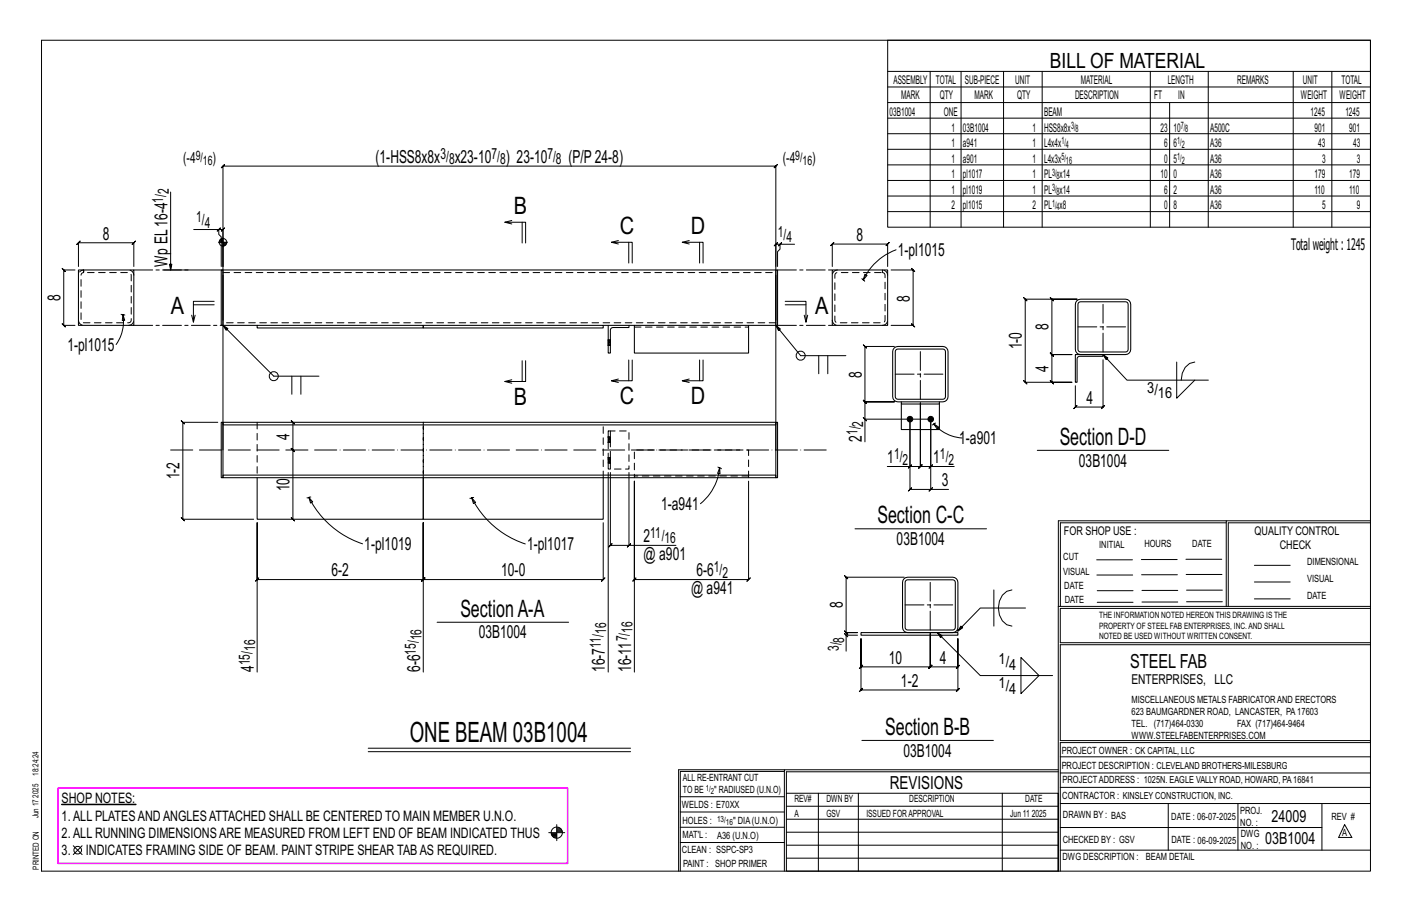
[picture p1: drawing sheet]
<svg xmlns="http://www.w3.org/2000/svg" width="432mm" height="279mm" viewBox="0 0 432 279" stroke-linecap="round" stroke-linejoin="round" font-family="sans-serif">
<g fill="#000" stroke="#000" stroke-width=".31">
<path d="M18.9 245.8h22.7v.2h-22.7z"/>
<circle cx="278.3" cy="128.1" r=".86"/>
<circle cx="284.6" cy="128.1" r=".86"/>
</g>
<g fill="none" stroke="#000" stroke-width=".31">
<path d="M12.7 12.3h406.4v254h-406.4zM271.5 12.3h147.6v57.2h-147.6zM271.5 21.8h147.6M271.5 26.6h147.6M271.5 31.4h147.6M271.5 36.1h147.6M284.5 21.8v47.7M293.9 21.8v47.7M306.9 21.8v47.7M318.7 21.8v47.7M351.8 21.8v47.7M357.7 31.4v38.1"/>
<path d="M369.5 21.8v47.7M395.5 21.8v47.7M407.3 21.8v47.7M52.2 58.7v23.8l-.4-1.7h.8l-.4 1.7M271.5 40.9h147.6M271.5 45.6h147.6M271.5 50.4h147.6M271.5 55.2h147.6M271.5 59.9h147.6M59.2 70.2h7.7v1.5l.8 .7v9.1M66.8 74.1h2.8M66.9 70.2l-.5 .5 1-1z"/>
<path d="M66.9 70.2h1.3l-.5 .5 1-1-.5 .5v11.3v-8.8M67.1 73.6v.5M67.3 73.3v.8M67.6 73.1v1M67.8 73v1.1M68 72.9v1.2M68.4 74.1v1.1M68.6 74.1v1M68.8 74.1v.9M69 74.1v.8M69.2 74.1v.4M156.5 68.5l-2.1-.6h6.3v6.4"/>
<path d="M156.5 67.4l-2.1 .5M159.7 67.9v6.4M189.1 74.6l-2.1-.5h6.3v6.3M189.1 73.5l-2.1 .6M192.3 74.1v6.3M210.8 74.6l-2.1-.5h6.3v6.3M210.8 73.5l-2.1 .6M213.9 74.1v6.3M238.5 74.7h-1.2l.5-.5-1 1 .5-.5v6.8M239 74.2l-1 1zM243 74.7h-4.5v1.5l-.7 .7v4.6M271.5 64.7h147.6"/>
<path d="M274 76.4a17.8 17.8 0 0 0-10 9.2M22.9 82.5h-3.4l-.5-.5 1 1-.5-.5v17l-.5-.5 1 1-.5-.5h3.4M24 81.5v-7.3l-.5 .5 1-1-.5 .5h16.9l-.5 .5 1-1-.5 .5v7.3M37 96.1l.6 .1M37.6 96.2l.5 1.7-.7 .1zM37.6 96.2a12.2 12.2 0 0 1-2.1 9.1M37.6 96.2l.6 .1M50.1 82.5h18.1M58.6 96.3l.5 2.2M59.1 93.2h6.4M65.5 92.1h-6.4v6.4l.6-2.2M68.2 99.5l1 1.5 .5-.6-1.5-.9 15.5 15.5h13.8"/>
<path d="M237.3 99.5l.8 1.6 .6-.5-1.4-1.1 7.5 9.2h13.9M240.1 92.1h6.4v6.4l.5-2.2M240.1 93.2h6.4M245.9 96.3l.6 2.2M254.5 81.5v-6.9l-.5 .5 1-1-.5 .5h16.9l-.5 .5 1-1-.5 .5v6.9M263.6 85.1l.4 .5M264 85.6l.4 .4M264.5 83.8l.7 .4-1.2 1.4zM272.5 82.5h6.7l-.5-.5 1 1-.5-.5v17l-.5-.5 1 1-.5-.5h-6.7M313 91l.5 .5h15.9h-7.7l-.5-.5 1 1-.5-.5v16.9l-.5-.5 1 1-.5-.5h6.1h-6.1l-.5-.5 1 1-.5-.5v8.5l-.5-.5 1 1-.5-.5h6.1h-14.3l.5 .5-1-1 .5 .5v-25.4l.5 .5zM89.2 115v5.5M92 115v5.5"/>
<path d="M156.5 116.1l-2.1 .5M159.7 110.3v6.3M160.7 110.3v6.3h-6.3l2.1 .5M189.1 115.9l-2.1 .5M192.3 110v6.4M193.3 110v6.4h-6.3l2.1 .5M210.8 115.9l-2.1 .5M213.9 110v6.4M215 110v6.4h-6.3l2.1 .5M250.4 108.7v5.6M253.1 108.7v5.6M273.5 105.9h-9l-.5-.5 1 1-.5-.5v16.9l-.5-.5 1 1-.5-.5h9h-9l-.5-.5 1 1-.5-.5v5.3"/>
<path d="M337.3 110v14.4l.5-.5-1 1 .5-.5h-8.4l.5-.5-1 1 .5-.5v-6.5M337.3 108.4l.9 1.5 .6-.5-1.5-1 7.3 7.8h24.9M359.8 110.7v11l5.6-5.5M365.4 110.7a5 5 0 0 0-4.2 5.5M66.6 129.1h-10.7l-.5-.5 1 1-.5-.5v29.6l-.5-.5 1 1-.5-.5h21.7M68.2 137.6v-86.8l-.5 .5 1-1-.5 .5h169.1l-.5 .5 1-1-.5 .5v86.8M89.6 129.1l-.5-.5 1 1-.5-.5v8.5l-.5-.5 1 1-1-1 1 1-.5-.5v21.1M264 127.6l1 1zM264.5 135.1v-7h20.1v14.5h7.2M284.6 128.1v21.5h5.5M285.6 129.6l1.5 1-.5 .5zM285.6 129.6a12.6 12.6 0 0 0 8.6 4.3"/>
<path d="M285.6 129.6l-.5 .3M286.1 129.4l-.5 .2M317.2 137.7h40.2M89.1 158.2l1 1zM94.5 152.1l1.1 1.3-.6 .4zM94.5 152.1a28.3 28.3 0 0 0 16.4 14.1M94.5 152.1l-.6 .1M95 152l-.5 .1M129.4 159.8v45.7M144.3 152.2l1.1 1.4-.6 .3zM144.3 152.2a28.2 28.2 0 0 0 16.3 14.1M144.3 152.2l-.6 .1"/>
<path d="M144.9 152.1l-.6 .1M184.5 159.8v17.4l.5-.5-1 1 .5-.5h-55.1l.5-.5-1 1 1-1-1 1 .5-.5h-50.8l.5-.5-1 1 .5-.5v-17.4v45.7M186 144.4v61.1M186.7 144.4v22.3l-.5 .5 1-1-.5 .5h5.6M192.3 144.4v22.3h14.4M219.6 142.8l.5 .2M220.1 143l.1 1.8-.8-.1zM220.1 143a16.2 16.2 0 0 1-5.9 11M220.1 143l.5 .3M228.9 147.1v30.1l.5-.5-1 1 .5-.5h-34.9l.5-.5-1 1 .5-.5v-30.1v58.4M271.3 142.6h7v-14.5v21.5l-.5 .5 1-1-.5 .5h6.3M277.8 143.1l1-1z"/>
<path d="M278.3 142.6h3.2l-.5 .5 1-1-.5 .5v-19.5v19.5l-.5 .5 1-1-.5 .5h3.1M284.1 143.1l1-1zM284.1 150.1l1-1zM375 159.8h-50.7v25.6M375 159.2h-51.3l-.1 107.1M419.1 159.2h-44.1v26.2M419.1 159.8h-43.5v25.6M191.8 167.2l1-1zM261.5 161.7h40.2M276.5 176.4h-17.7l-.5-.5 1 1-.5-.5v17l-.5-.5 1 1-.5-.5h3.4h-3.4l-.5-.5 1 1-.5-.5v.8M335.4 171.1h10.9M335.4 175.8h11"/>
<path d="M349 171h11M349.1 175.7h11M362.7 171h10.9M362.7 175.6h11M383.6 172.8h11M383.6 177.9h11M133.7 190.2h40.2M258.3 193.7l1 1zM262.2 194.2h-3.4v4.9M263.3 195.2v8.7l-.5 .5 1-1-.5 .5h21.2l-.5 .5 1-1-.5 .5v-10.3v10.3l-.5 .5 1-1-.5 .5h8.4l-.5 .5 1-1-.5 .5v-8.7v15.7l.5-.5-1 1 .5-.5h-29.6l.5-.5-1 1 .5-.5zM286.6 193.4l1 1.5 .5-.5-1.5-1 13.2 13.1h22.1M303.9 180.3v11.1"/>
<path d="M309.5 180.3a5 5 0 0 0-4.2 5.6 5 5 0 0 0 4.2 5.5M313.6 185.9h-13.8l-6.9 7 1-1.5 .5 .5-1.5 1M323.7 185.4h95.4M335.5 184.1h11M335.5 180.6h11M349.2 184h11M349.2 180.5h11M362.9 180.4h10.9M362.9 184h10.9M383.6 183.1h11M419.1 186h-94.9v10.5h94.9M419.1 197.1h-94.9v29.3h94.9v.6h-94.9v39.3"/>
<path d="M312.2 201l5.5 5.5-5.5 5.5zM112.6 228.7h80.2M112.6 229.8h80.2M239.9 235.8h-31.9v30.5M239.9 235.3h-32.4v31M263.6 226.3h40.2M323.6 235.3h-83.7v31M323.6 235.9h-83.1v6.6M324.2 236.3h94.9M324.2 231.4h94.9M22.4 258.5l2.7 2.7M25.1 258.5l-2.7 2.7"/>
<path d="M167.8 254.5h4.9M168.6 254.8h1.7M168.6 255.1h1.7M168.7 255.4h1.6M169 255.7h1.3M169.3 256h1M170.3 252.1v4.9M170.3 253.4h1.2M170.3 253.7h1.4M170.3 254.2h1.7M170.3 253.1h.9M170.3 254h1.6"/>
<path d="M208 252.9h31.9M208 257.5h31.9M208 243.6h31.9M208 248.2h31.9M240.5 242.5h83.1v23.8h-83.1zM240.5 258.4h83.1M240.5 254.4h83.1M240.5 250.4h83.1M240.5 246.5h83.1M250.3 242.5v23.8M262.5 242.5v23.8M306.5 242.5v23.8"/>
<path d="M324.2 253h80.1M324.2 245.6h94.9M324.2 259.9h94.9M324.2 240.7h94.9M357.3 245.6v14.3M378.6 245.6v14.3M404.3 245.6v14.3M411.2 252.1l2.2 3.9h-4zM240.5 262.3h83.1"/>
<circle cx="68.2" cy="74.1" r="1.16"/>
<circle cx="83.7" cy="115" r="1.38"/>
<circle cx="244.8" cy="108.7" r="1.38"/>
<circle cx="23.8" cy="259.9" r="1.17"/>
<circle cx="170.3" cy="254.5" r="1.71"/>
</g>
<path d="M17.8 240.9h155.8v23h-155.8z" fill="none" stroke="#f0f" stroke-width=".5"/>
<g fill="none" stroke="#000" stroke-width=".32">
<path d="M24 82.5h16.9v17h-16.9zM67.7 82.5h.5v17h-.5zM68.2 84.1v13.8M68.2 82.5h169.1M68.2 99.5h10.4M78.6 99.5h50.8v.8h-50.8zM129.4 99.5h55.1v.8h-55.1zM184.5 99.5h9.5M186 99.5v8.4h.7v-7a.79 .79 0 0 1 .7-.8h4.9v-.6M194 99.5h34.9v8.4h-34.9zM228.9 99.5h8.4M237.3 82.5h.5v17h-.5z"/>
<path d="M237.3 84.1v13.8M254.5 82.5h16.9v17h-16.9zM329.3 91.9l1.1-.4h13.8a1.59 1.59 0 0 1 1.6 1.5v13.8a1.59 1.59 0 0 1-1.6 1.6h-13.8a1.59 1.59 0 0 1-1.5-1.6v-13.8zM329.9 92.5l.5-.3h13.8a.79 .79 0 0 1 .8 .8v13.8a.79 .79 0 0 1-.8 .8h-13.8a.79 .79 0 0 1-.8-.8v-13.8zM186 103.9h.1M186 105.6h.1M186.7 103.9h.1M186.7 105.6h.1M273.5 106.4l1.1-.5h13.7a1.59 1.59 0 0 1 1.6 1.6v13.8a1.59 1.59 0 0 1-1.6 1.5h-13.7a1.59 1.59 0 0 1-1.6-1.5v-13.8zM274 106.9l.6-.2h13.7a.79 .79 0 0 1 .8 .8v13.8a.79 .79 0 0 1-.8 .7h-13.7a.79 .79 0 0 1-.8-.7v-13.8zM328.9 108.4h8.4v.5h-7.1a.79 .79 0 0 0-.8 .8v7.2h-.5zM67.7 129.1h.5v16.9h-.5z"/>
<path d="M68.2 129.1h169.1v.8h-169.1zM186 133.5h.1M186 135.2h.1M186 139.9h.1M186.7 133.5h.1M186.7 135.2h.1M186.7 139.9h.1M237.3 129.1h.5v16.9h-.5zM275.6 122.8v.7h11.7v-.7M275.6 123.5v7.8h11.7v-7.8M68.2 145.2h169.1v.8h-169.1zM78.6 146v12.7h50.8v-12.7v12.7h55.1v-12.7"/>
<path d="M186 141.6h.1M186.7 141.6h.1M276.5 176.9l1.1-.5h13.7a1.59 1.59 0 0 1 1.6 1.6v13.8a1.59 1.59 0 0 1-1.6 1.6h-13.7a1.59 1.59 0 0 1-1.6-1.6v-13.8zM277 177.5l.6-.3h13.7a.79 .79 0 0 1 .8 .8v13.8a.79 .79 0 0 1-.8 .8h-13.7a.79 .79 0 0 1-.8-.8v-13.8zM263.3 193.4h29.6v.8h-29.6z"/>
</g>
<g fill="none" stroke="#000" stroke-width=".31" stroke-dasharray="2 1.4">
<path d="M24 97.9a1.59 1.59 0 0 0 1.6 1.6M25.6 82.5v.8a.79 .79 0 0 0-.8 .8v13.8a.79 .79 0 0 0 .8 .8h13.7a.79 .79 0 0 0 .8-.8v-13.8a.79 .79 0 0 0-.8-.8h-13.7v-.8a1.59 1.59 0 0 0-1.6 1.6M39.3 99.5a1.59 1.59 0 0 0 1.6-1.6M40.9 84.1a1.59 1.59 0 0 0-1.6-1.6M68.2 83.3h169.1M194 100h34.9M237.3 98.7h-169.1M254.5 97.9a1.59 1.59 0 0 0 1.6 1.6M255.5 83.6l.6-.3h13.8a.79 .79 0 0 1 .8 .8v13.8a.79 .79 0 0 1-.8 .8h-13.8a.79 .79 0 0 1-.8-.8v-13.8zM256.1 82.5a1.59 1.59 0 0 0-1.6 1.6M269.9 83.3v-.8M269.9 99.5a1.59 1.59 0 0 0 1.5-1.6"/>
<path d="M271.4 84.1a1.59 1.59 0 0 0-1.5-1.6v.8M186 104.4h.7v.4h-.7zM186 104.4v-.3h.7v.3M186 104.1v-.1h.7v.1M186 104v-.1M186 105.6v-.1M186 105.4v.1l.7 .1M186 105.1v.3h.7v.1M186 104.8v.3h.7v.3M186 105.6h.7M186.7 103.9h-.7M186.7 103.9v.1"/>
<path d="M186.7 104.8v.3M78.6 129.1v16.9M129.4 129.1v16.9zM186 134.1h.7v.3h-.7zM186 134.1v-.3h.7v.3M186 133.8v-.2h.7v.2M186 133.6v-.1M186 135.2h.1M186 135v.2h.7M186 134.7v.3h.7v.2M186 134.4v.3h.7v.3M186 139.9h.1"/>
<path d="M186 131.7h6.3v11.7h-6.3zM186 135.2h.7M186.7 133.5h-.7M186.7 139.9h-.7M186.7 133.5v.1M186.7 134.4v.3M186.7 139.9h.1M184.5 146v-16.9M186 140.4h.7v.3h-.7zM186 140.4v-.3h.7v.3M186 140.1v-.2h.7v.2M186 141.6v-.1"/>
<path d="M186 141.3v.2l.7 .1M186 141.1v.2h.7v.2M186 140.7v.4h.7v.2M186 141.6h.7M186.7 143.4v-11.7M186.7 140.7v.4M228.9 146v-8.4h-34.9v8.4M228.9 145.5h-34.9"/>
</g>
<path d="M52.2 137.6h201.1" fill="none" stroke="#000" stroke-width=".31" stroke-dasharray="6.8 1 0 1"/>
<path d="M40.9 82.5h17.6M40.9 99.5h26.8M237.8 99.5h16.7M237.8 82.5h16.7M329.6 99.9h15.4M273.8 114.4h15.3M337.3 107.6v-15.4M281.5 122v-15.3M276.8 184.9h15.3M284.5 192.6v-15.4" fill="none" stroke="#000" stroke-width=".31" stroke-dasharray="5.8 1 1 1"/>
<text font-size="8.6" x="125.3" y="226.8">ONE BEAM 03B1004</text>
<g font-size="7.3">
<text x="157.2" y="65.5">B</text>
<text x="189.6" y="71.6">C</text>
<text x="211.3" y="71.6">D</text>
<text x="52.3" y="96">A</text>
<text x="249.2" y="96">A</text>
<text x="157.2" y="123.8">B</text>
<text x="189.6" y="123.6">C</text>
<text x="211.3" y="123.6">D</text>
<text x="324.1" y="135.9">Section D-D</text>
<text x="268.3" y="159.9">Section C-C</text>
<text x="140.8" y="188.5">SectionA-A</text>
<text x="270.7" y="224.6">Section B-B</text>
</g>
<text font-size="6.4" x="321.1" y="20.7">BILL OF MATERIAL</text>
<text font-size="5.9" x="345.6" y="204.1">STEEL FAB</text>
<g font-size="5.5">
<text x="114.8" y="49.8">(1-HSS8x8x</text>
<text x="139.1" y="49.8">x23-10</text>
<text x="154.7" y="49.8">) 23-10</text>
<text x="173.8" y="49.8">(P/P24-8)</text>
<text x="31.4" y="73.2">8</text>
<text x="262" y="73.6">8</text>
<text x="51.2" y="81.5" transform="rotate(-90 51.2 81.5)">Wp EL16-4</text>
<text x="274.6" y="78.3">1-pl1015</text>
<text x="18.5" y="92" transform="rotate(-90 18.5 92)">8</text>
<text x="278.2" y="92.4" transform="rotate(-90 278.2 92.4)">8</text>
<text x="320.7" y="100.9" transform="rotate(-90 320.7 100.9)">8</text>
<text x="20.6" y="107.2">1-pl1015</text>
<text x="312.5" y="106.8" transform="rotate(-90 312.5 106.8)">1-0</text>
<text x="320.7" y="113.6" transform="rotate(-90 320.7 113.6)">4</text>
<text x="263.5" y="115.4" transform="rotate(-90 263.5 115.4)">8</text>
<text x="332.3" y="123.4">4</text>
<text x="88.6" y="134.4" transform="rotate(-90 88.6 134.4)">4</text>
<text x="263.5" y="135.1" transform="rotate(-90 263.5 135.1)">2</text>
<text x="293.3" y="135.8">1-a901</text>
<text x="271.3" y="141.6">1</text>
<text x="285.4" y="141.6">1</text>
<text x="329.9" y="142.6">03B1004</text>
<text x="54.9" y="146.6" transform="rotate(-90 54.9 146.6)">1-2</text>
<text x="288" y="148.6">3</text>
<text x="88.6" y="150.2" transform="rotate(-90 88.6 150.2)">10</text>
<text x="202.2" y="155.9">1-a941</text>
<text x="196.8" y="165.7">2</text>
<text x="274.2" y="166.6">03B1004</text>
<text x="111.4" y="168.2">1-pl1019</text>
<text x="161.2" y="168.2">1-pl1017</text>
<text x="196.8" y="171.3">@ a901</text>
<text x="101.4" y="176.2">6-2</text>
<text x="153.3" y="176.2">10-0</text>
<text x="213" y="176.2">6-6</text>
<text x="211.3" y="181.7">@ a941</text>
<text x="257.8" y="185.9" transform="rotate(-90 257.8 185.9)">8</text>
<text x="146.4" y="195.2">03B1004</text>
<text x="271.8" y="202.9">10</text>
<text x="287.4" y="202.9">4</text>
<text x="77.6" y="205.5" transform="rotate(-90 77.6 205.5)">4</text>
<text x="128.4" y="205.5" transform="rotate(-90 128.4 205.5)">6-6</text>
<text x="185" y="205.5" transform="rotate(-90 185 205.5)">16-7</text>
<text x="193" y="205.5" transform="rotate(-90 193 205.5)">16-11</text>
<text x="275.5" y="209.9">1-2</text>
<text x="276.3" y="231.3">03B1004</text>
<text x="272.2" y="241.1">REVISIONS</text>
</g>
<g font-size="5.1">
<text x="388.9" y="251.3">24009</text>
<text x="386.9" y="258.1">03B1004</text>
</g>
<text font-size="4.9" x="394.8" y="76.4">Totalweight : 1245</text>
<g font-size="4.7">
<text x="56" y="49.9">(-4</text>
<text x="65" y="49.9">)</text>
<text x="134.7" y="48.5">3/</text>
<text x="137.3" y="50.2">8</text>
<text x="150.3" y="48.5">7/</text>
<text x="153" y="50.2">8</text>
<text x="167.4" y="48.5">7/</text>
<text x="170" y="50.2">8</text>
<text x="239.4" y="49.9">(-4</text>
<text x="248.4" y="49.9">)</text>
<text x="51.6" y="59.4" transform="rotate(-90 51.6 59.4)">2</text>
<text x="49.9" y="62" transform="rotate(-90 49.9 62)">1/</text>
<text x="60" y="67.9">1/</text>
<text x="62.6" y="69.6">4</text>
<text x="237.9" y="72.4">1/</text>
<text x="240.5" y="74.1">4</text>
<text x="350.8" y="120.1">3/</text>
<text x="354.1" y="121.7">16</text>
<text x="263.9" y="130.4" transform="rotate(-90 263.9 130.4)">2</text>
<text x="262.3" y="133" transform="rotate(-90 262.3 133)">1/</text>
<text x="273.4" y="140.4">1/</text>
<text x="276" y="142">2</text>
<text x="287.5" y="140.4">1/</text>
<text x="290.1" y="142">2</text>
<text x="198.9" y="164.5">11/</text>
<text x="203.2" y="166.1">16</text>
<text x="218.3" y="174.9">1/</text>
<text x="220.9" y="176.6">2</text>
<text x="128.9" y="195.8" transform="rotate(-90 128.9 195.8)">16</text>
<text x="185.4" y="193.7" transform="rotate(-90 185.4 193.7)">16</text>
<text x="191.8" y="196" transform="rotate(-90 191.8 196)">7/</text>
<text x="193.4" y="193.4" transform="rotate(-90 193.4 193.4)">16</text>
<text x="258.2" y="196.4" transform="rotate(-90 258.2 196.4)">8</text>
<text x="76.4" y="203.4" transform="rotate(-90 76.4 203.4)">15/</text>
<text x="78.1" y="199" transform="rotate(-90 78.1 199)">16</text>
<text x="127.2" y="200.1" transform="rotate(-90 127.2 200.1)">15/</text>
<text x="183.8" y="198.1" transform="rotate(-90 183.8 198.1)">11/</text>
<text x="256.5" y="199.1" transform="rotate(-90 256.5 199.1)">3/</text>
<text x="305.4" y="203">1/</text>
<text x="308.7" y="204.7">4</text>
<text x="305.4" y="210.4">1/</text>
<text x="308.7" y="212">4</text>
</g>
<g font-size="4.4">
<text x="18.9" y="245.6">SHOP NOTES:</text>
<text x="18.9" y="250.8">1.ALL PLATESANDANGLESATTACHED SHALL BE CENTERED TO MAIN MEMBER U.N.O.</text>
<text x="18.9" y="256.1">2.ALL RUNNING DIMENSIONSARE MEASURED FROM LEFT END OF BEAM INDICATED THUS</text>
<text x="18.9" y="261.3">3.</text>
<text x="26.3" y="261.3">INDICATES FRAMING SIDE OF BEAM. PAINT STRIPE SHEAR TABAS REQUIRED.</text>
</g>
<text font-size="4.2" x="346" y="209.1">ENTERPRISES, LLC</text>
<g font-size="4">
<text x="59.8" y="48.9">9/</text>
<text x="62.1" y="50.3">16</text>
<text x="243.2" y="48.9">9/</text>
<text x="245.4" y="50.3">16</text>
</g>
<g font-size="3.7">
<text x="273.2" y="25.6">ASSEMBLY</text>
<text x="286.2" y="25.6">TOTAL</text>
<text x="295.1" y="25.6">SUB-PIECE</text>
<text x="310.4" y="25.6">UNIT</text>
<text x="330.5" y="25.6">MATERIAL</text>
<text x="357.1" y="25.6">LENGTH</text>
<text x="378.3" y="25.6">REMARKS</text>
<text x="398.4" y="25.6">UNIT</text>
<text x="410.2" y="25.6">TOTAL</text>
<text x="272.1" y="35.5">03B1004</text>
<text x="275.6" y="30.4">MARK</text>
<text x="287.4" y="30.4">QTY</text>
<text x="288.6" y="35.5">ONE</text>
<text x="298" y="30.4">MARK</text>
<text x="311" y="30.4">QTY</text>
<text x="319.3" y="35.5">BEAM</text>
<text x="328.7" y="30.4">DESCRIPTION</text>
<text x="353" y="30.4">FT</text>
<text x="360.3" y="30.4">IN</text>
<text x="397.8" y="30.4">WEIGHT</text>
<text x="400.8" y="35.5">1245</text>
<text x="409.6" y="30.4">WEIGHT</text>
<text x="411.4" y="35.5">1245</text>
<text x="290.9" y="40.2">1</text>
<text x="294.5" y="40.2">03B1004</text>
<text x="315.8" y="40.2">1</text>
<text x="319.3" y="40.2">HSS8x8x</text>
<text x="354.9" y="40.2">23</text>
<text x="358.9" y="40.2">10</text>
<text x="370.1" y="40.2">A500C</text>
<text x="402" y="40.2">901</text>
<text x="412.6" y="40.2">901</text>
<text x="290.9" y="45">1</text>
<text x="294.5" y="45">a941</text>
<text x="315.8" y="45">1</text>
<text x="319.3" y="45">L4x4x</text>
<text x="356" y="45">6</text>
<text x="358.9" y="45">6</text>
<text x="370.1" y="45">A36</text>
<text x="403.2" y="45">43</text>
<text x="413.8" y="45">43</text>
<text x="290.9" y="49.7">1</text>
<text x="294.5" y="49.7">a901</text>
<text x="315.8" y="49.7">1</text>
<text x="319.3" y="49.7">L4x3x</text>
<text x="356" y="49.7">0</text>
<text x="358.9" y="49.7">5</text>
<text x="370.1" y="49.7">A36</text>
<text x="404.3" y="49.7">3</text>
<text x="415" y="49.7">3</text>
<text x="290.9" y="54.5">1</text>
<text x="290.9" y="59.3">1</text>
<text x="294.5" y="54.5">pl1017</text>
<text x="294.5" y="59.3">pl1019</text>
<text x="315.8" y="54.5">1</text>
<text x="315.8" y="59.3">1</text>
<text x="319.3" y="54.5">PL x14</text>
<text x="319.3" y="59.3">PL x14</text>
<text x="354.9" y="54.5">10</text>
<text x="356" y="59.3">6</text>
<text x="358.9" y="54.5">0</text>
<text x="358.9" y="59.3">2</text>
<text x="370.1" y="54.5">A36</text>
<text x="370.1" y="59.3">A36</text>
<text x="402" y="54.5">179</text>
<text x="402" y="59.3">110</text>
<text x="412.6" y="54.5">179</text>
<text x="412.6" y="59.3">110</text>
<text x="290.9" y="64">2</text>
<text x="294.5" y="64">pl1015</text>
<text x="315.8" y="64">2</text>
<text x="319.3" y="64">PL x8</text>
<text x="356" y="64">0</text>
<text x="358.9" y="64">8</text>
<text x="370.1" y="64">A36</text>
<text x="404.3" y="64">5</text>
<text x="415" y="64">9</text>
<text x="325.3" y="163.4">FOR SHOP USE :</text>
<text x="383.7" y="163.4">QUALITY CONTROL</text>
<text x="391.4" y="167.8">CHECK</text>
</g>
<g font-size="3.1">
<text x="327.5" y="39.4">3/</text>
<text x="328.9" y="40.5">8</text>
<text x="361.1" y="39.4">7/</text>
<text x="362.5" y="40.5">8</text>
<text x="324.6" y="44.1">1/</text>
<text x="326" y="45.3">4</text>
<text x="360" y="44.1">1/</text>
<text x="361.4" y="45.3">2</text>
<text x="321.7" y="53.7">3/</text>
<text x="324.6" y="48.9">5/</text>
<text x="326" y="50">16</text>
<text x="360" y="48.9">1/</text>
<text x="361.4" y="50">2</text>
<text x="321.7" y="58.4">3/</text>
<text x="323.1" y="54.8">8</text>
<text x="323.1" y="59.5">8</text>
<text x="321.7" y="63.2">1/</text>
<text x="323.1" y="64.3">4</text>
<text x="336.2" y="167.4">INITIAL</text>
<text x="350" y="167.1">HOURS</text>
<text x="364.6" y="167.2">DATE</text>
<text x="325.2" y="171.3">CUT</text>
<text x="399.8" y="172.8">DIMENSIONAL</text>
<text x="325.1" y="175.8">VISUAL</text>
<text x="399.8" y="177.9">VISUAL</text>
<text x="325.5" y="180">DATE</text>
<text x="325.7" y="184.4">DATE</text>
<text x="399.8" y="183.1">DATE</text>
<text x="346" y="215">MISCELLANEOUS METALS FABRICATORAND ERECTORS</text>
<text x="346" y="218.6">623 BAUMGARDNER ROAD, LANCASTER, PA17603</text>
<text x="346" y="225.8">WWW.STEELFABENTERPRISES.COM</text>
<text x="346" y="222.2">TEL. (717)464-0330</text>
<text x="378.3" y="222.2">FAX (717)464-9464</text>
<text x="324.7" y="230.5">PROJECT OWNER : CK CAPITAL, LLC</text>
<text x="208.8" y="238.8">ALL RE-ENTRANT CUT</text>
<text x="324.7" y="235.1">PROJECT DESCRIPTION : CLEVELAND BROTHERS-MILESBURG</text>
<text x="324.9" y="239.5">PROJECTADDRESS : 1025N. EAGLE VALLY ROAD, HOWARD, PA16841</text>
<text x="208.8" y="242.5">TO BE</text>
<text x="218.4" y="242.5">&quot; RADIUSED (U.N.O)</text>
<text x="242.9" y="245.3">REV#</text>
<text x="252.7" y="245.3">DWN BY</text>
<text x="278.1" y="245.3">DESCRIPTION</text>
<text x="313.5" y="245.3">DATE</text>
<text x="324.9" y="244.2">CONTRACTOR : KINSLEY CONSTRUCTION, INC.</text>
<text x="208.5" y="247">WELDS : E70XX</text>
<text x="208.7" y="251.7">HOLES :</text>
<text x="224.2" y="251.8">&quot; DIA(U.N.O)</text>
<text x="242.9" y="249.9">A</text>
<text x="252.7" y="249.9">GSV</text>
<text x="264.9" y="249.9">ISSUED FORAPPROVAL</text>
<text x="309" y="249.9">Jun 11</text>
<text x="315.5" y="249.9">2025</text>
<text x="325.1" y="250">DRAWN BY : BAS</text>
<text x="358.2" y="250.5">DATE : 06-07-2025</text>
<text x="379.3" y="248.9">PROJ.</text>
<text x="407.2" y="250.5">REV #</text>
<text x="208.7" y="256.3">MAT'L :</text>
<text x="219.3" y="256.4">A36 (U.N.O)</text>
<text x="325" y="257.6">CHECKED BY : GSV</text>
<text x="358.3" y="257.7">DATE : 06-09-2025</text>
<text x="379.3" y="252.5">NO. :</text>
<text x="379.5" y="255.9">DWG</text>
<text x="410.5" y="255.5">A</text>
<text x="208.6" y="260.7">CLEAN : SSPC-SP3</text>
<text x="324.9" y="262.9">DWG DESCRIPTION :</text>
<text x="350.4" y="263">BEAM DETAIL</text>
<text x="379.5" y="259.5">NO. :</text>
<text x="208.9" y="265">PAINT : SHOP PRIMER</text>
</g>
<g font-size="2.7">
<text x="336.1" y="189">THE INFORMATION NOTED HEREON THIS DRAWING IS THE</text>
<text x="336.1" y="195.4">NOTED BE USED WITHOUT WRITTEN CONSENT.</text>
<text x="336.1" y="192.2">PROPERTY OF STEEL FAB ENTERPRISES, INC.AND SHALL</text>
</g>
<g font-size="2.6">
<text x="215.9" y="241.8">1/</text>
<text x="217.4" y="242.7">2</text>
<text x="219.3" y="251.1">13/</text>
<text x="222" y="252.1">16</text>
</g>
<g font-size="2.5">
<text x="11.7" y="237.1" transform="rotate(-90 11.7 237.1)">18:24:24</text>
<text x="11.8" y="243.8" transform="rotate(-90 11.8 243.8)">2025</text>
<text x="11.8" y="250.1" transform="rotate(-90 11.8 250.1)">Jun 17</text>
<text x="11.9" y="265.8" transform="rotate(-90 11.9 265.8)">PRINTED ON</text>
</g>
</svg>
